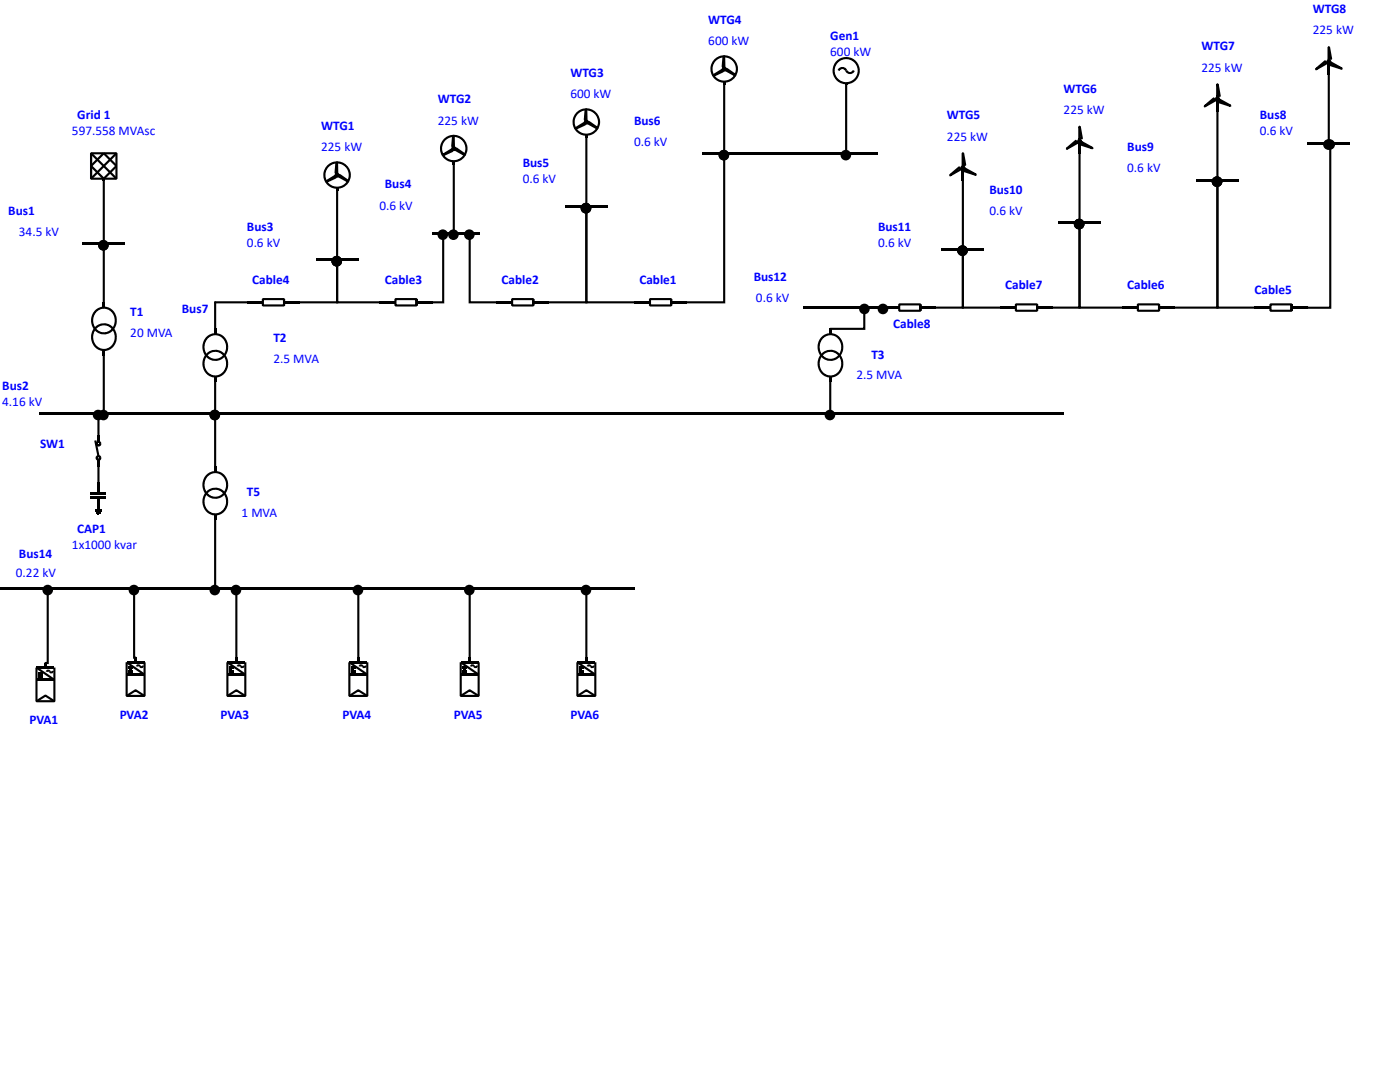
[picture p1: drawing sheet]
<svg xmlns="http://www.w3.org/2000/svg" width="279mm" height="216mm" viewBox="0 0 279 216" stroke-linecap="round" stroke-linejoin="round" font-family="sans-serif">
<g fill="#000">
<path d="M144.3 16.3h.4v.6h-.4zM144.4 11.1l.2-.1 .1 .2 .1 2.3-.3 .2v-.2v.2l-.1-.4h.2v.2h-.2l-.1-2.2h.2l.2 .1-.2 .1-.1-.1h.2l-.2 1.9h-.2l.2-.1 .2 .2-.2 .1-.1-.2 .2 .4-.3-.1-.2-.3 .2-1.9zM142.2 14.8l1.9-1.1 .4 .1-.2 .1 .2-.1-.3 .3-.1-.2h.2l.1 .1-1.9 1.2-.1-.4h.1v.3l-.1-.2 1.7-.8 .1 .2-.2-.1 .2-.3 .2 .1-.2 .1 .3-.2v.2l-.2 .4-1.7 .8-.4-.1zM144.2 13.4l.3 .3-.3-.3 .1-.1 .2 .4-.2-.3 .3-.1v.4l-.1-.2v.2l-.2-.1 .2 .2-.2-.1 .2 .1-.2 .1 .2-.1-.2 .1h.2l-.2 .1 .2-.1-.1 .1 .1-.1v.2v-.2l.1 .2-.1-.2 .1 .2-.1-.2 .2 .1-.1-.2 .2 .1-.2-.1 .2 .1-.2-.1 .2-.1h-.2l.1-.1-.1 .1 .1-.2-.2 .2 .2-.4 .2 .2-.3 .2 .4-.2-.4 .2 .4-.2v.2h-.4l.4-.1-.2 .1 .2-.1-.2 .1h.2h-.2h.2v.2h-.2l.2 .1-.4-.2 .4 .2-.4-.2 .4 .2-.1 .1-.1 .1-.1-.2v.2l-.1-.4 .1 .4-.1 .1v-.5l.1 .5-.1-.5v.5l-.1-.4v.4h-.1l.1-.2-.1 .2 .1-.4-.1 .4-.1-.1 .2-.3-.2 .3 .2-.3-.2 .3-.1-.1 .3-.2-.3 .2-.1-.1 .4-.2-.4 .2v-.5l.2 .1-.2-.1zM144.6 13.8l.4 .1-.1 .2-.1-.1 .1-.2 1.9 1.1-.1 .1-.2 .1-.1-.2h.2l-.1 .1-1.5-1.1 .1-.1v.2h-.3v-.2h.2h-.4l.2-.2h.4l1.5 1.1 .1 .5h-.2l-1.9-1-.1-.3h.2l-.2-.1 .2 .1zM142.5 11.9a2.75 2.75 0 0 1 3-.7 2.75 2.75 0 0 1 1.8 2.6h-.4v-.2h.2h-.2l-.1-.2h.2h-.2v-.1l.2-.1-.2 .1-.1-.2 .2-.1-.2 .1v-.2l.2-.1-.2 .1-.1-.1 .2-.1-.2 .1-.1-.2 .2-.1-.2 .1v-.1l.1-.2-.1 .2-.2-.2 .2-.1-.2 .1-.1-.1 .2-.2-.2 .2-.1-.1 .2-.2-.2 .2-.1-.2 .1-.1-.1 .2-.2-.2 .2-.1-.2 .2-.1-.1 .1-.2-.1 .2-.2-.1 .1-.2-.1 .2-.1-.1 .1-.2-.1 .2-.2-.1 .1-.2-.1 .2h-.2l.1-.2-.1 .2h-.1v-.2v.2h-.2v-.3v.3l-.2-.1v-.2v.2l-.2 .1v-.3l.1 .3h-.2l-.1-.2 .1 .2h-.2v-.2v.2h-.2v-.2v.2l-.1 .1-.1-.2 .1 .2-.2 .1-.1-.2 .1 .2-.1 .1-.1-.2 .1 .2-.2 .1-.1-.2 .1 .1-.1 .1-.2-.1 .2 .1-.2 .2-.1-.2 .1 .2-.1 .1-.1-.2 .1 .2-.1 .1-.2-.1 .2 .1-.1 .2-.2-.2 .2 .2-.1 .1-.2-.1 .2 .1-.1 .2-.2-.1h.2v.2l-.2-.1 .2 .1-.1 .2-.2-.1 .2 .1v.2l-.3-.1 .3 .1-.1 .1h-.2h.2v.2h-.2h.2v.3h-.2h.2v.2h-.2h.2l.1 .2h-.3h.3v.2h-.2l.2-.1 .1 .2-.2 .1 .2-.1v.2l-.2 .1 .2-.1 .1 .1-.2 .1 .2-.1 .1 .2-.2 .1 .2-.1 .1 .1-.2 .1 .2-.1 .1 .2-.1 .1 .1-.2 .1 .2-.1 .1 .1-.1 .2 .1-.2 .1 .2-.1 .1 .1-.1 .2 .1-.2 .2 .1-.1 .2 .1-.2 .1 .1-.1 .1 .1-.1h.2l-.1 .2 .1-.2 .1 .1v.2v-.2h.2v.2v-.2l.2 .1-.1 .2 .1-.2h.2l-.1 .2v-.2h.2v.2v-.2h.2v.2v-.2h.2v.2v-.2l.2-.1v.2l-.1-.2h.2l.1 .2-.1-.2 .2-.1 .1 .2-.1-.2h.2v.1l-.1-.1 .2-.1 .1 .2-.1-.2 .1-.1 .2 .2-.2-.2 .2-.1 .1 .1-.1-.1 .1-.1 .2 .1-.2-.1 .1-.2 .2 .2-.2-.1 .1-.2 .2 .1-.2-.1 .2-.1 .1 .1-.1-.1v-.2l.2 .1-.2-.1 .1-.1 .2 .1-.2-.1 .1-.2 .2 .1-.2-.1v-.2l.2 .1-.2-.1 .1-.1h.2h-.2v-.2h.2h-.2l.1-.2h.2h-.2v-.1h.4a2.75 2.75 0 0 1-3.8 2.5 2.75 2.75 0 0 1-1-4.4zM168.7 16.6h.4v.3h-.4zM168.7 14.2l.4-.2 .1 .1-.2 .2 .1-.2 .2 .2-.2 .1 .1-.2 .2 .1-.1 .2 .1-.2 .2 .1-.1 .2v-.2h.2v.2v-.2l.2-.1v.2l-.1-.2 .2-.1 .1 .2-.1-.1 .1-.2 .2 .2-.2-.2 .1-.1 .4 .2a1.03 1.03 0 0 1-1 .6 1.03 1.03 0 0 1-.9-.6zM167.3 13.8a1.03 1.03 0 0 1 1.8 .2l-.4 .2-.1-.2 .2-.1-.2 .1-.1-.1 .1-.2-.1 .2-.2-.1 .1-.2v.2h-.2v-.2v.2h-.2v-.2l.1 .2h-.2l-.1-.2 .1 .2-.2 .1-.1-.2 .2 .2-.2 .1-.1-.1 .1 .1-.1 .2-.3-.2zM167.1 12a2.73 2.73 0 0 1 2.9-.4 2.73 2.73 0 0 1 1.6 2.5h-.4v-.3l.2-.1-.2 .1-.1-.4h.2l-.2 .1-.1-.4 .2-.1-.2 .2-.2-.4 .2-.1-.2 .2-.2-.3 .2-.2-.2 .2-.2-.2 .1-.2-.1 .2-.3-.3 .1-.1-.1 .2-.3-.2 .1-.2-.1 .2-.3-.1 .1-.2-.1 .2-.3-.1v-.2v.2h-.3v-.2v.2h-.4v-.2l.1 .2-.4 .1v-.2v.2l-.3 .1-.1-.2 .1 .2-.3 .2-.1-.2 .1 .1-.2 .3-.2-.2 .2 .2-.3 .2-.1-.2 .1 .2-.2 .3-.1-.2 .1 .1-.1 .4-.2-.2 .2 .1-.1 .4-.2-.1h.2l-.1 .4-.2-.1 .2 .1v.3h-.2h.2v.3l-.2 .1 .2-.1 .1 .4h-.2l.2-.1 .1 .4h-.2l.2-.1 .1 .4-.1 .1 .1-.2 .2 .3-.1 .1 .1-.1 .3 .2-.2 .2 .2-.2 .2 .2-.1 .2 .1-.2 .3 .2-.1 .2 .1-.2 .3 .1v.2v-.2l.4 .1-.1 .2v-.2h.4v.2v-.2h.3v.2v-.2l.3-.1 .1 .2-.1-.2 .3-.1 .1 .2-.1-.2 .3-.2 .1 .2-.1-.2 .3-.2 .1 .2-.1-.2 .2-.2 .2 .1-.2-.1 .2-.3 .2 .2-.2-.1 .2-.4 .2 .1h-.2l.1-.4 .2 .1h-.2l.1-.4 .2 .1-.2-.1v-.3h.4a2.73 2.73 0 0 1-3.9 2.5 2.73 2.73 0 0 1-.6-4.6zM240.3 21l1.8-1.6 .5 .5-.2 .1-.1-.2 .3-.1 .2 .3-.3 .2-.2-.1-.3-.3 .2-.1 .1 .1-1.7 1.5-.2-.1 .2-.1-.2 .1-.1-.1 2.4-1.4 .2 .4-2.4 1.3-.2-.1zM242.6 19.4l.5-.2-.1 .5-.1-.2 .1 .2-.2-.2 .1 .2-.2-.1 .2 .1-.2-.1 .2 .1-.2 .1h.2l-.2 .1 .3-.1-.2 .2 .2-.2-.1 .2v-.2l.1 .2v-.2l.2 .1-.2-.1 .2-.1h-.2l.1-.4h.1l-.1 .2 .1-.2 .1 .1-.1 .1 .1-.1 .1 .1-.2 .1h.2l-.4 .1 .4-.1-.4 .1 .4-.1-.4 .1 .4-.1-.4 .1h.5l-.1 .2-.2-.1 .2 .1h-.2h.2l-.1 .2-.1 .1-.1-.2 .1 .2h-.3l-.3-.1 .2-.2-.2 .2-.1-.2z"/>
<path d="M242.9 16.6l.3 .2 .4 2.3-.2 .2h-.4v-.2h.2v.3h-.4v-.3l.2-.2h.4v.2l-.2 .1-.4-2.4h.2l-.1 .2v-.2h.2v2.6h-.4v-2.6zM262.5 13.6l1.9-1.6 .4 .5-.1 .1-.1-.2 .2-.2 .2 .4-.2 .2-.3-.1-.2-.3 .1-.2 .2 .2-1.8 1.5-.2-.1 .2-.1-.1 .1-.1-.2 2.3-1.3 .2 .4-2.4 1.3-.2-.1zM264.8 12l.5-.2-.1 .5-.1-.3 .1 .2-.2-.1 .1 .2-.2-.1 .2 .1-.2-.1 .2 .1-.2 .1h.2h-.2h.3l-.1 .2 .1-.2-.1 .2 .1-.2 .1 .2-.1-.2 .2 .1-.2-.1 .3-.1-.3-.1 .1-.4 .1 .1-.1 .2 .1-.2 .1 .1-.1 .1 .1-.1 .1 .1-.2 .1h.3l-.4 .1 .4-.1h-.4h.4l-.4 .1 .4-.1-.4 .1h.4v.2l-.2-.1 .1 .1-.2-.1 .2 .1-.1 .2h-.1l-.1-.1 .1 .1-.3 .1-.3-.1 .2-.2-.2 .2-.1-.2zM265.6 12.2l2.3 1.3v.3l-.2 .1-2.3-.7-.1-.3 .2-.4 .2 .1-.1 .2-.3-.1 .2-.4 .3 .1 .1 .3-.2 .4-.2-.1 .1-.2 2.2 .7v.2l-.2-.1 .2 .1-.1 .2-2.3-1.3zM265.1 9.2l.3 .2 .5 2.3-.2 .2h-.5v-.2h.2v.3h-.4v-.3l.2-.2h.5v.2l-.3 .1-.4-2.4h.2v.2l-.1-.2h.3v2.6h-.5v-2.6zM18 30.6h.4v5.1h-.2v-.3h5v.3h-.2v-5.1h.2v.2h-5v-.2h.2v5.1h-.4v-5.1l.2-.2h5l.3 .2v5.1l-.3 .2h-5l-.2-.2zM18 33l2.6-2.6 .3 .3-2.6 2.6zM20.5 35.7h.4v.3h-.4zM20.6 30.7l.3-.3 2.5 2.6-.3 .3zM18 33.3l.3-.3 2.6 2.5-.3 .3zM23.1 33l.3 .3-2.5 2.5-.3-.3zM23.1 30.4l.3 .3-5.1 5.1-.3-.3z"/>
<path d="M18 30.7l.3-.3 5.1 5.1-.3 .3zM67.1 37.5h.4v.6h-.4zM67.1 32.3l.2-.1 .2 .2v2.3l-.2 .2-.1-.2v.2l-.1-.4 .2-.1v.3h-.2l-.1-2.3h.3l.1 .1-.1 .2-.2-.1h.2l-.1 1.9-.2-.1 .2-.1 .1 .3-.2 .1-.1-.2 .3 .4-.3-.1-.2-.4 .1-1.8zM65 36l1.9-1.2 .3 .2-.2 .1 .2-.1-.3 .3-.1-.2 .2-.1 .1 .2-1.9 1.2-.1-.4h.2l-.1 .2v-.2l1.7-.8 .1 .2-.2-.1 .1-.2 .2 .1-.1 .1 .2-.3 .1 .3-.2 .3-1.8 .8-.4-.1zM66.9 34.6l.3 .3-.2-.3v-.1l.2 .4-.2-.4h.4l-.1 .4-.1-.2v.2l-.1-.2 .1 .2h-.2h.2l-.2 .1h.2l-.2 .1 .2-.1-.1 .1 .2-.1-.2 .2 .2-.2v.2l-.1-.2 .2 .2-.1-.2 .1 .2-.1-.2 .1 .2v-.2l.1 .1-.1-.2 .2 .1h-.3l.3-.1h-.3l.2-.2-.2 .2 .1-.2-.1 .2 .1-.4 .2 .1-.3 .3 .4-.2-.4 .2 .4-.2 .1 .1-.5 .1 .5-.1-.2 .1 .2-.1-.2 .1 .2-.1-.2 .1 .2-.1v.3l-.2-.1 .1 .1-.4-.1 .4 .1-.3-.1 .3 .2-.1 .1-.1 .1-.1-.2 .1 .2-.2-.4 .2 .4h-.1l-.1-.4 .1 .4-.1-.4 .1 .4-.1-.4v.4h-.1v-.2l-.1 .2 .2-.4-.2 .4h-.1l.3-.4-.3 .4 .3-.4-.3 .4-.1-.1 .3-.3-.3 .3-.1-.1 .4-.2-.4 .2v-.5l.2 .1-.2-.1zM67.4 34.9l.4 .2-.1 .2-.2-.2 .1-.1 1.9 1-.1 .2-.2 .1v-.2l.2-.1-.2 .2-1.5-1.1 .1-.2v.2l-.2 .1v-.2h.2h-.4l.2-.3 .3 .1 1.6 1 .1 .6h-.3l-1.9-1.1-.1-.3 .2 .1-.1-.2 .2 .2zM65.3 33a2.75 2.75 0 0 1 3-.6 2.75 2.75 0 0 1 1.7 2.5h-.4v-.2h.2l-.2 .1v-.2h.2h-.2l-.1-.2h.2h-.2v-.2h.2h-.2l-.1-.1 .2-.1-.2 .1v-.2l.2-.1-.2 .1-.1-.1 .2-.1-.2 .1-.1-.2 .2-.1-.2 .1-.1-.1 .2-.2-.2 .2-.1-.2 .1-.1-.1 .2-.2-.2 .2-.1-.1 .1-.2-.1 .1-.2-.1 .2-.1-.1 .1-.2-.1 .2-.2-.1 .1-.2v.2l-.2-.1 .1-.2-.1 .3-.2-.1 .1-.2-.1 .2-.2-.1 .1-.2v.2h-.2v-.2v.2l-.2-.1v-.2v.2h-.2l.1-.2-.1 .2h-.1v-.2v.2h-.2v-.2v.2h-.2v-.2v.2l-.2 .1v-.2l.1 .2h-.2l-.1-.2 .1 .2-.2 .1-.1-.2 .1 .2-.1 .1-.1-.3 .1 .2-.2 .1-.1-.2 .1 .2-.2 .1-.1-.2 .2 .2-.2 .1-.1-.2 .1 .2-.1 .1-.2-.1 .2 .1-.1 .2-.2-.2 .2 .1-.2 .2-.1-.2 .2 .2-.2 .1-.1-.1 .2 .1-.2 .2-.1-.1 .2 .1-.1 .1-.2-.1 .2 .1-.1 .2-.2-.1 .2 .1-.1 .2-.2-.1h.2v.2h-.2h.2v.2h-.3h.3l-.1 .2-.2-.1h.2v.4h-.2h.2l.1 .2h-.3h.3v.1l-.2 .1 .2-.1v.2l-.2 .1 .2-.1 .1 .2-.2 .1 .2-.1 .1 .2h-.2l.2-.1 .1 .2-.2 .1 .1-.1 .2 .1-.2 .2 .1-.2 .2 .2-.2 .1 .1-.1 .2 .1-.2 .2 .2-.2 .1 .1-.2 .2 .2-.2 .1 .1-.1 .2 .1-.2 .2 .2-.2 .1 .2-.1h.1l-.1 .2 .1-.2 .2 .1-.1 .2 .1-.2 .1 .1-.1 .2 .1-.2h.2l-.1 .2 .1-.2 .2 .1-.1 .2v-.2h.2v.2v-.2h.2v.3v-.3l.2 .1v.2v-.2l.1-.1 .1 .3-.1-.3h.2v.2v-.2h.2v.2v-.2l.2-.1v.2l-.1-.2h.2l.1 .2-.1-.2 .2-.1 .1 .2-.1-.2 .2-.1v.2l-.1-.1 .2-.1 .1 .1-.1-.1 .1-.2 .1 .2-.1-.2 .2-.1 .1 .2-.1-.2 .1-.1 .1 .2-.1-.2 .1-.1 .2 .1-.2-.1 .1-.2 .2 .2-.2-.2 .1-.1 .2 .1-.2-.1 .1-.2 .2 .1-.2-.1v-.1l.2 .1-.2-.1 .1-.2 .2 .1-.2-.1v-.2l.2 .1h-.2l.1-.2h.2h-.2v-.2h.2h-.2v-.2h.4a2.75 2.75 0 0 1-3.8 2.6 2.75 2.75 0 0 1-.9-4.5zM90.3 32.2h.5v.6h-.5zM90.4 27l.2-.1 .2 .2v2.3l-.2 .2-.1-.2v.2l-.1-.4h.2v.2h-.2l-.1-2.3h.2l.2 .2-.1 .1-.2-.1h.2l-.1 1.9-.2-.1 .1-.1 .2 .3-.2 .1-.1-.2 .3 .4-.4-.1-.2-.4 .2-1.8zM88.3 30.7l1.9-1.2 .3 .2-.2 .1 .2-.1-.3 .3-.1-.2 .2-.1 .1 .2-1.9 1.2-.1-.4h.2l-.1 .2-.1-.2 1.8-.7 .1 .1-.2-.1 .1-.2 .2 .1-.2 .1 .3-.3 .1 .3-.3 .3-1.7 .8-.4-.1zM90.2 29.3l.3 .3-.3-.3 .1-.1 .2 .4-.2-.4h.4l-.1 .4-.1-.2v.2l-.1-.1 .1 .2-.2-.1h.2l-.2 .1h.2l-.2 .1 .2-.1-.1 .2 .2-.2-.2 .2 .2-.2v.2l-.1-.2 .1 .2v-.2v.2v-.2l.1 .2-.1-.2 .2 .1-.2-.1h.2h-.2l.2-.1h-.2l.2-.1-.2 .1 .1-.2-.1 .2 .1-.4 .2 .1-.3 .3 .4-.2-.4 .2 .4-.2v.1l-.4 .1 .4-.1-.2 .1 .2-.1-.2 .1 .2-.1-.2 .1 .2-.1v.3l-.2-.1 .2 .1-.4-.1 .4 .1-.4-.1 .4 .2-.1 .1-.1 .1-.1-.2 .1 .2-.2-.4 .2 .4h-.1l-.1-.4 .1 .4-.1-.4 .1 .4-.1-.4v.5l-.2-.1 .1-.2-.1 .2 .2-.4-.2 .4h-.1l.2-.4-.2 .4 .3-.4-.3 .4-.1-.1 .3-.3-.3 .3-.1-.1 .4-.2-.4 .2v-.5l.2 .1-.2-.1zM90.6 29.6l.4 .2v.2l-.2-.2 .1-.1 1.9 1-.1 .2-.2 .1-.1-.2 .2-.1-.1 .2-1.5-1.1 .1-.2v.3h-.2v-.2h.2h-.5l.2-.2h.4l1.6 1.1 .1 .5h-.3l-1.9-1.1-.1-.3 .2 .1-.2-.1 .2 .1z"/>
<path d="M88.6 27.7a2.75 2.75 0 0 1 3-.6 2.75 2.75 0 0 1 1.7 2.5h-.4v-.1h.2h-.2v-.2h.2h-.2l-.1-.2h.2h-.2v-.2h.2l-.2 .1-.1-.2 .2-.1-.2 .1-.1-.2 .2-.1-.1 .1-.1-.1 .2-.1-.2 .1-.1-.2 .1-.1-.1 .1-.1-.1 .1-.1-.1 .1-.1-.1 .1-.2-.1 .2-.2-.2 .2-.1-.2 .2-.1-.2 .1-.1-.1 .1-.1-.1 .1-.2-.1 .2-.2-.1 .1-.1-.1 .1-.1-.1 .1-.1-.1 .2-.2-.1 .1-.2-.1 .2-.2-.1 .1-.2-.1 .2h-.1v-.2v.2l-.2-.1v-.2v.2h-.2v-.2v.2h-.1v-.2v.2h-.2v-.2v.2h-.2v-.2v.2l-.2 .1v-.2v.2h-.1l-.1-.2 .1 .2-.2 .1-.1-.2 .1 .2-.2 .1v-.2v.1l-.1 .1-.1-.1 .1 .1-.2 .1-.1-.2 .1 .2-.1 .1-.1-.1 .1 .1-.1 .2-.2-.2 .2 .1-.2 .2-.1-.2 .1 .2-.1 .1-.1-.1 .1 .1-.1 .1-.1-.1 .1 .1-.1 .2-.2-.1 .2 .1-.1 .1-.1-.1 .2 .1-.1 .2-.2-.1 .2 .1-.1 .2-.2-.1h.2v.2h-.2h.2l-.1 .2h-.2h.2v.2h-.2h.2v.3h-.2h.2v.2h-.2h.2l.1 .2h-.2h.2v.1l-.2 .1 .2-.1 .1 .2-.2 .1 .2-.1 .1 .2h-.2l.1-.1 .1 .2-.2 .1 .2-.1 .1 .1-.1 .2 .1-.2 .1 .2-.1 .1 .1-.1 .1 .1-.1 .2 .1-.2 .2 .1-.2 .2 .2-.2 .1 .2-.1 .1 .1-.1 .1 .1-.1 .1 .1-.1 .2 .1-.1 .1 .1-.2 .1 .1v.2v-.2l.2 .1-.1 .2 .1-.2 .2 .1-.1 .2 .1-.2h.1v.2v-.2h.2v.2v-.2l.2 .1v.2v-.2h.2v.2v-.2h.1v.2v-.2l.2-.1v.2v-.2h.2v.2v-.2h.1l.1 .2-.1-.2 .2-.1 .1 .2-.1-.2 .2-.1 .1 .2-.1-.2 .1-.1 .1 .2-.1-.1 .2-.1 .1 .1-.1-.1 .1-.1 .1 .1-.1-.1 .1-.2 .2 .2-.2-.2 .2-.1 .1 .2-.1-.2 .1-.1 .1 .1-.1-.1 .1-.2 .1 .2-.1-.2 .1-.1 .2 .1-.2-.1 .1-.2 .1 .1-.2-.1 .1-.1 .2 .1-.2-.1 .1-.2 .2 .1-.2-.1v-.1h.2h-.2l.1-.2h.2h-.2v-.2h.2h-.2v-.2h.4a2.75 2.75 0 0 1-3.8 2.6 2.75 2.75 0 0 1-.9-4.5zM116.8 26.9h.4v.6h-.4zM116.8 21.7l.3-.1 .1 .2 .1 2.3-.3 .2v-.2v.2l-.2-.4h.3v.2h-.3v-2.3h.2l.2 .2-.2 .1-.1-.1h.2l-.2 1.9h-.2l.2-.2 .2 .3-.2 .1-.1-.2 .2 .4-.3-.1-.2-.4 .2-1.8zM114.7 25.4l1.9-1.1 .3 .1-.1 .1 .2-.1-.3 .3-.2-.2 .2-.1 .2 .2-2 1.2v-.4h.1v.2l-.1-.1 1.7-.8 .1 .1h-.2l.1-.3 .2 .1-.1 .1 .3-.3v.3l-.2 .3-1.7 .8h-.4zM116.7 24l.2 .3-.2-.3 .1-.1 .2 .4-.2-.4h.3v.4l-.1-.2-.1 .2-.1-.1 .1 .2-.2-.1h.2l-.2 .1h.3l-.2 .1 .2-.1-.2 .2 .2-.2-.1 .2 .1-.2v.2v-.2l.1 .2-.1-.2 .1 .2-.1-.2 .2 .2-.1-.2 .2 .1-.2-.1 .2 .1-.2-.1 .2-.1h-.2l.1-.1-.2 .1 .2-.2-.2 .2 .2-.4 .2 .1-.3 .3 .3-.2-.3 .2 .4-.2v.1l-.4 .1 .4-.1-.2 .1 .2-.1-.2 .1 .2-.1-.2 .1 .2-.1v.3h-.2l.2 .1-.4-.2 .4 .2-.4-.2 .4 .2-.1 .1-.2 .1v-.2v.2l-.1-.4 .1 .4h-.1v-.4l.1 .4-.1-.4v.4l-.1-.4v.5l-.1-.1 .1-.2-.1 .2 .1-.4-.1 .4h-.1l.2-.4-.2 .4 .2-.4-.2 .4-.1-.1 .3-.3-.3 .3-.1-.1 .3-.2-.3 .2v-.5l.2 .1-.2-.1zM117.1 24.4l.4 .1-.1 .2-.2-.1 .1-.2 2 1.1-.1 .1-.2 .1-.1-.2 .2-.1-.1 .2-1.6-1.1 .2-.1v.2h-.3v-.2h.2h-.4l.2-.2h.4l1.5 1.1 .1 .5h-.2l-2-1.1v-.3l.2 .1-.2-.1 .2 .1zM115 22.4a2.75 2.75 0 0 1 3-.6 2.75 2.75 0 0 1 1.8 2.5l-.5 .1v-.2h.2h-.2v-.2h.2h-.2v-.2h.2h-.2l-.1-.1 .2-.1-.2 .1v-.2l.2-.1-.2 .1-.1-.2h.2h-.2l-.1-.1 .2-.1-.2 .1-.1-.2 .2-.1-.2 .2-.1-.2 .2-.1-.2 .1-.1-.1 .2-.2-.2 .2-.1-.2 .1-.1-.1 .2-.1-.2 .1-.1-.1 .1-.2-.1 .1-.1-.1 .1-.1-.1 .1-.1-.1 .1h-.2l.1-.2-.1 .2-.1-.1v-.2v.2l-.2-.1 .1-.2-.1 .2h-.2l.1-.2-.1 .2h-.2l.1-.3v.3l-.2-.1v-.2v.2h-.2v-.2v.2h-.2v-.2l.1 .2-.3 .1v-.3l.1 .3h-.2l-.1-.2 .1 .2h-.2v-.2v.2l-.1 .1-.1-.2 .1 .2-.2 .1-.1-.2 .1 .2h-.2l-.1-.1 .2 .1-.2 .1-.1-.1 .1 .1-.1 .1-.2-.1 .2 .1-.2 .2-.1-.2 .1 .1-.1 .2-.2-.2 .2 .2-.1 .1-.2-.1 .2 .1-.1 .2-.2-.2 .2 .1-.1 .2-.2-.1 .2 .1-.1 .2-.2-.1h.2l-.1 .2-.2-.1 .3 .1-.1 .2-.2-.1 .2 .1-.1 .1h-.2h.2v.2h-.2h.2v.2h-.2h.2v.3h-.2h.2v.2h-.2h.2v.2h-.2h.2l.1 .1-.2 .1 .2-.1 .1 .2-.3 .1 .2-.1 .1 .2h-.2l.2-.1 .1 .2-.2 .1 .2-.1 .1 .2-.2 .1 .2-.1 .1 .1-.2 .1 .2-.1 .1 .1-.2 .2 .2-.2 .1 .2-.1 .1 .1-.2 .2 .2-.2 .1 .2-.1 .1 .1-.1 .1 .1-.1 .2 .1-.2 .1 .1-.1h.2l-.1 .2 .1-.2 .2 .1-.1 .2 .1-.2 .1 .1v.2v-.2h.2l-.1 .2 .1-.2h.2l-.1 .2v-.2l.3 .1-.1 .2v-.2h.2v.2v-.2h.2v.2v-.2l.2-.1v.2l-.1-.2h.2l.1 .2-.1-.2h.2l.1 .2-.1-.2 .2-.1v.2v-.2l.1-.1 .1 .2-.1-.2h.2l.1 .1-.1-.1 .1-.1 .1 .1-.1-.1 .2-.1 .1 .1-.1-.1 .1-.2 .1 .2-.1-.1 .1-.2 .2 .2-.2-.2 .1-.1 .2 .1-.2-.1 .1-.2 .2 .2-.2-.1 .1-.2 .2 .1-.2-.1 .1-.2 .2 .1h-.2l.1-.2 .2 .1-.2-.1v-.2l.2 .1-.2-.1 .1-.1h.2h-.2v-.2h.2h-.2v-.2h.2h-.2v-.2l.5 .1a2.75 2.75 0 0 1-3.8 2.5 2.75 2.75 0 0 1-1-4.5zM189.5 34.8l1.8-1.6 .5 .4-.2 .2-.1-.2 .3-.2 .2 .4-.3 .1h-.2l-.3-.4 .2-.1 .1 .2-1.7 1.5-.2-.2 .2-.1-.2 .2-.1-.2 2.4-1.3 .2 .4-2.4 1.3-.2-.1zM191.8 33.1l.5-.1-.1 .4-.1-.2 .1 .2-.2-.1 .1 .2-.2-.2 .2 .2-.2-.1 .2 .1-.2 .1 .2-.1-.2 .1 .3-.1-.2 .2 .2-.2-.1 .3v-.3l.1 .3v-.3l.2 .2-.2-.2h.2l-.2-.1 .1-.4 .1 .1-.1 .1 .1-.1h.1l-.1 .2 .1-.2 .1 .2h-.2h.2l-.4 .2 .4-.2-.4 .1 .4-.1-.4 .1h.4l-.4 .1h.5l-.1 .2-.2-.1 .2 .1-.2-.1 .2 .1-.1 .1-.1 .1-.1-.2 .1 .2-.3 .1-.3-.2 .2-.1-.2 .1-.1-.2zM192.5 33.4l2.4 1.2v.4l-.2 .1-2.3-.8-.1-.2 .2-.4 .2 .1-.1 .2-.3-.2 .2-.3 .3 .1 .1 .3-.2 .3h-.2l.1-.2 2.2 .7-.1 .2-.1-.1h.2l-.1 .2-2.4-1.2zM192.1 30.4l.3 .1 .4 2.4-.2 .2h-.4v-.2h.2v.3h-.4v-.3l.2-.2h.4v.2h-.2l-.4-2.3h.2l-.1 .2v-.2h.2v2.6h-.4v-2.6zM212.8 29.5l1.8-1.6 .5 .4-.2 .2-.1-.2 .3-.2 .2 .4-.3 .1h-.2l-.3-.4 .2-.1 .1 .2-1.8 1.5-.1-.2 .2-.1-.2 .2-.1-.2 2.3-1.3 .2 .4-2.3 1.3-.3-.1z"/>
<path d="M215.1 27.8l.5-.1-.1 .4-.1-.2v.2l-.2-.1 .2 .2-.2-.1 .2 .1-.2-.1 .2 .1-.2 .1 .2-.1-.2 .1h.2l-.1 .1 .1-.1v.2v-.2l.1 .2v-.2l.1 .1-.1-.2h.2l-.2-.1 .1-.4 .1 .1-.1 .1 .1-.1h.1l-.2 .2 .2-.2 .1 .2-.2 .1h.2l-.4 .1 .4-.2-.4 .1h.4l-.4 .1 .4-.1-.4 .1h.4v.2l-.2-.1 .2 .1-.2-.1 .2 .1-.1 .1-.1 .1-.1-.2 .1 .2-.3 .1-.3-.2 .2-.1-.2 .1-.1-.2zM215.8 28.1l2.4 1.3v.3l-.2 .1-2.4-.8v-.2l.2-.4 .1 .1-.1 .2-.2-.2 .2-.3 .2 .1 .1 .3-.1 .4-.2-.1v-.2l2.3 .7-.1 .2-.2-.1h.2l-.1 .2-2.3-1.2zM215.4 25.1l.3 .1 .4 2.4-.2 .2h-.4v-.2h.2v.3h-.4v-.3l.2-.2h.4v.2h-.2l-.4-2.3h.2l-.1 .2v-.2h.2v2.6h-.4v-2.6zM243.3 19.6l2.4 1.3v.3l-.2 .1-2.3-.7-.1-.3 .2-.4 .2 .1-.1 .2-.3-.1 .2-.4 .3 .1 .1 .3-.2 .4-.2-.1 .1-.2 2.2 .7-.1 .2-.1-.1 .2 .1-.1 .2-2.4-1.3zM52.2 59.7l.3-.2h4.2l.2 .2v1.2h-.4v-1.2h.2v.2h-4.2v-.2h.2v1.2h-.2v-.2h4.2v.2h-.2v-1.2h.4v1.2l-.2 .3h-4.2l-.3-.3zM78.7 59.7l.2-.2h4.2l.3 .2v1.2h-.5v-1.2h.2v.2h-4.2v-.2h.2v1.2h-.2v-.2h4.2v.2h-.2v-1.2h.5v1.2l-.3 .3h-4.2l-.2-.3zM102 59.7l.2-.2h4.2l.2 .2v1.2h-.4v-1.2h.2v.2h-4.2v-.2h.2v1.2h-.2v-.2h4.2v.2h-.2v-1.2h.4v1.2l-.2 .3h-4.2l-.2-.3zM129.5 59.7l.2-.2h4.2l.3 .2v1.2h-.5v-1.2h.2v.2h-4.2v-.2h.2v1.2h-.2v-.2h4.2v.2h-.2v-1.2h.5v1.2l-.3 .3h-4.2l-.2-.3zM20.5 69.8h.4v1.1h-.4zM20.5 60.3h.4v1.1h-.4zM18.8 65.5a2.57 2.57 0 0 1 2.9-.8 2.57 2.57 0 0 1 1.6 2.5l-.4 .1v-.5l.2-.1-.2 .1-.2-.5h.2h-.2l-.2-.4 .2-.1-.2 .1-.3-.4 .2-.1-.2 .2-.3-.4 .1-.1-.1 .2-.4-.3 .1-.1-.1 .2-.4-.2v-.2v.2h-.5v-.2l.1 .2-.5 .1v-.2v.2l-.4 .2-.1-.2 .1 .1-.4 .3-.1-.2 .1 .2-.3 .3-.2-.1 .2 .1-.3 .4-.1-.1 .2 .1-.2 .5-.2-.1h.2l-.1 .5h-.2h.2v.5h-.2h.2l.1 .5h-.2h.2l.2 .4-.2 .1 .1-.1 .3 .4-.2 .2 .2-.2 .3 .4-.1 .1 .1-.2 .4 .3-.1 .2 .1-.2 .4 .2v.2v-.2h.5l-.1 .2v-.2h.5v.2v-.2l.4-.1 .1 .2-.1-.2 .4-.2 .1 .2-.1-.2 .3-.3 .2 .1-.2-.1 .3-.4 .2 .1-.2-.1 .2-.4 .2 .1-.2-.1 .2-.5 .2 .1h-.2v-.6l.4 .1a2.6 2.6 0 0 1-2.7 2.7 2.6 2.6 0 0 1-2.4-3l.2-.8zM18.8 62.2a2.57 2.57 0 0 1 2.9-.8 2.57 2.57 0 0 1 1.6 2.5l-.4 .1v-.5l.2-.1-.2 .1-.2-.5 .2-.1-.2 .1-.2-.4 .2-.1-.2 .1-.3-.4 .2-.1-.2 .2-.3-.4 .1-.1-.1 .2-.4-.3 .1-.2-.1 .2-.4-.1v-.2v.2h-.5v-.2l.1 .2-.5 .1v-.2v.2l-.4 .1-.1-.2 .1 .2-.4 .3-.1-.2 .1 .2-.3 .3-.2-.1 .2 .1-.3 .4-.1-.1 .2 .1-.2 .5-.2-.1h.2l-.1 .5h-.2h.2v.5h-.2h.2l.1 .5h-.2l.2-.1 .2 .5-.2 .1 .1-.1 .3 .4-.2 .1 .2-.1 .3 .3-.1 .2 .1-.2 .4 .3-.1 .2 .1-.2 .4 .2v.1v-.2l.5 .1-.1 .2v-.2h.5v.2v-.2l.4-.1 .1 .2-.1-.2 .4-.2 .1 .1-.1-.1 .3-.3 .2 .1-.2-.1 .3-.4 .2 .1-.2-.1 .2-.4 .2 .1-.2-.1 .2-.5 .2 .1h-.2v-.6l.4 .1a2.6 2.6 0 0 1-2.7 2.7 2.6 2.6 0 0 1-2.4-3l.2-.9z"/>
<path d="M42.7 75.1h.4v1.1h-.4zM42.7 65.6h.4v1.1h-.4zM41 70.8a2.57 2.57 0 0 1 2.9-.8 2.57 2.57 0 0 1 1.7 2.5l-.5 .1v-.5l.2-.1-.2 .1-.2-.5 .2-.1-.1 .1-.3-.4 .2-.1-.2 .1-.3-.4 .2-.1-.1 .2-.4-.4 .1-.1-.1 .2-.4-.3 .1-.2-.1 .2-.4-.1v-.2v.2h-.5l.1-.2v.2l-.5 .1v-.2v.2l-.4 .1-.1-.1 .1 .1-.4 .3-.1-.2 .2 .2-.4 .3-.1-.1 .1 .1-.2 .4-.2-.1 .2 .1-.2 .5-.2-.1h.2l-.1 .5h-.2h.2v.5h-.2h.2l.1 .5h-.2h.2l.2 .4-.2 .1 .2-.1 .2 .4-.1 .1 .1-.1 .4 .4-.2 .1 .1-.2 .4 .3-.1 .2 .1-.2 .4 .2v.2v-.3l.5 .1v.2l-.1-.2h.5v.2v-.2l.4-.1 .1 .2-.1-.2 .4-.2 .1 .2-.1-.2 .4-.3 .1 .1-.2-.1 .3-.4 .2 .1-.2-.1 .3-.4 .1 .1-.2-.1 .2-.5 .2 .1h-.2v-.6l.5 .1a2.6 2.6 0 0 1-2.8 2.7 2.6 2.6 0 0 1-2.4-3l.2-.9zM41 67.4a2.57 2.57 0 0 1 2.9-.7 2.57 2.57 0 0 1 1.7 2.5l-.5 .1v-.6h.2l-.2 .1-.2-.5 .2-.1-.1 .1-.3-.4 .2-.1-.2 .1-.3-.4 .2-.1-.1 .1-.4-.3 .1-.1-.1 .1-.4-.2 .1-.2-.1 .2-.4-.1v-.2v.2h-.5l.1-.2v.2l-.5 .1v-.3v.3l-.4 .1-.1-.2 .1 .2-.4 .3-.1-.2 .2 .2-.4 .3-.1-.1 .1 .1-.2 .4-.2-.1 .2 .1-.2 .4h-.2h.2l-.1 .5h-.2h.2v.5h-.2h.2l.1 .5h-.2l.2-.1 .2 .5-.2 .1 .2-.1 .2 .4-.1 .1 .1-.1 .4 .3-.2 .2 .1-.2 .4 .3-.1 .2 .1-.2 .4 .1v.2v-.2l.5 .1v.2l-.1-.2h.5v.2v-.2l.4-.1 .1 .2-.1-.2 .4-.3 .1 .2-.1-.1 .4-.3 .1 .1-.2-.1 .3-.4 .2 .1-.2-.1 .3-.4 .1 .1-.2-.1 .2-.5 .2 .1-.2-.1v-.5l.5 .1a2.6 2.6 0 0 1-2.8 2.7 2.6 2.6 0 0 1-2.4-3l.2-.9zM165.5 75.1h.4v1.1h-.4zM165.5 65.6h.4v1.1h-.4zM163.8 70.8a2.57 2.57 0 0 1 2.9-.8 2.57 2.57 0 0 1 1.6 2.5l-.4 .1v-.5l.2-.1-.2 .1-.2-.5 .2-.1-.2 .1-.2-.4 .2-.1-.2 .1-.3-.4 .2-.1-.2 .2-.3-.4 .1-.1-.1 .2-.4-.3 .1-.2-.1 .2-.5-.1 .1-.2v.2h-.5v-.2l.1 .2-.5 .1-.1-.2 .1 .2-.4 .1-.1-.1 .1 .1-.4 .3-.1-.2 .1 .2-.3 .3-.2-.1 .2 .1-.3 .4-.1-.1 .2 .1-.2 .5-.2-.1h.2l-.1 .5h-.2h.2v.5h-.2h.2l.1 .5h-.2h.2l.2 .4-.2 .1 .1-.1 .3 .4-.2 .1 .2-.1 .3 .4-.1 .1 .1-.2 .4 .3-.1 .2 .1-.2 .4 .2-.1 .2 .1-.3 .5 .1-.1 .2v-.2h.5v.2l-.1-.2 .5-.1 .1 .2-.1-.2 .4-.2 .1 .2-.1-.2 .3-.3 .2 .1-.2-.1 .3-.4 .2 .1-.2-.1 .2-.4 .2 .1-.2-.1 .2-.5 .2 .1h-.2v-.6l.4 .1a2.6 2.6 0 0 1-2.7 2.7 2.6 2.6 0 0 1-2.4-3l.2-.9zM163.8 67.4a2.57 2.57 0 0 1 2.9-.7 2.57 2.57 0 0 1 1.6 2.5l-.4 .1v-.6h.2l-.2 .1-.2-.5 .2-.1-.2 .1-.2-.4 .2-.1-.2 .1-.3-.4 .2-.1-.2 .1-.3-.3 .1-.1-.1 .1-.4-.2 .1-.2-.1 .2-.5-.1 .1-.2v.2h-.5v-.2l.1 .2-.5 .1-.1-.3 .1 .3-.4 .1-.1-.2 .1 .2-.4 .3-.1-.2 .1 .2-.3 .3-.2-.1 .2 .1-.3 .4-.1-.1 .2 .1-.2 .4h-.2h.2l-.1 .5h-.2h.2v.5h-.2h.2l.1 .5h-.2l.2-.1 .2 .5-.2 .1 .1-.1 .3 .4-.2 .1 .2-.1 .3 .3-.1 .2 .1-.2 .4 .3-.1 .2 .1-.2 .4 .1-.1 .2 .1-.2 .5 .1-.1 .2v-.2h.5v.2l-.1-.2 .5-.1 .1 .2-.1-.2 .4-.3 .1 .2-.1-.1 .3-.3 .2 .1-.2-.1 .3-.4 .2 .1-.2-.1 .2-.4 .2 .1-.2-.1 .2-.5 .2 .1-.2-.1v-.5l.4 .1a2.6 2.6 0 0 1-2.7 2.7 2.6 2.6 0 0 1-2.4-3l.2-.9zM179.2 60.7l.3-.2h4.2l.2 .2v1.3h-.4v-1.3h.2v.2h-4.2v-.2h.2v1.3h-.2v-.2h4.2v.2h-.2v-1.3h.4v1.3l-.2 .2h-4.2l-.3-.2zM202.5 60.7l.2-.2h4.3l.2 .2v1.3h-.4v-1.3h.2v.2h-4.3v-.2h.2v1.3h-.2v-.2h4.3v.2h-.2v-1.3h.4v1.3l-.2 .2h-4.3l-.2-.2zM226.9 60.7l.2-.2h4.2l.2 .2v1.3h-.4v-1.3h.2v.2h-4.2v-.2h.2v1.3h-.2v-.2h4.2v.2h-.2v-1.3h.4v1.3l-.2 .2h-4.2l-.2-.2zM253.3 60.7l.2-.2h4.3l.2 .2v1.3h-.4v-1.3h.2v.2h-4.3v-.2h.3v1.3h-.3v-.2h4.3v.2h-.2v-1.3h.4v1.3l-.2 .2h-4.3l-.2-.2z"/>
<path d="M19.4 86.8h.5v1.4h-.5zM19.4 91.7h.5v1.4h-.5zM18.8 87.9h.4l.7 3.1h-.5zM19.2 91a.58 .58 0 0 1 .6-.2 .58 .58 0 0 1 .4 .5l-.4 .1v-.1l.2-.1-.2 .1-.1-.1 .2-.1-.1 .2-.1-.1 .1-.2v.2h-.2l.1-.2v.2h-.2v-.2l.1 .2-.1 .1-.1-.2 .2 .1-.1 .1-.2-.1 .2 .1v.1h-.2l.2-.1v.2h-.2l.2-.1 .1 .1-.2 .1 .1-.1h.1l-.1 .2v-.2h.2v.2l-.1-.2h.2v.2l-.1-.2h.1l.1 .1-.2-.1 .1-.1 .2 .1h-.2v-.2l.4 .1a.59 .59 0 0 1-.9 .4l-.2-.4zM19.2 88.2a.58 .58 0 0 1 .6-.2 .58 .58 0 0 1 .4 .5l-.4 .1v-.2h.2l-.2 .1-.1-.1 .2-.1-.1 .2-.1-.1 .1-.2v.2h-.2l.1-.2v.2h-.2v-.2l.1 .2-.1 .1-.1-.2 .2 .1-.1 .1-.2-.1h.2v.2l-.2-.1h.2v.1l-.2 .1 .2-.1 .1 .1-.2 .1 .1-.2 .1 .1-.1 .2v-.2h.2v.2l-.1-.2h.2v.2l-.1-.2 .1-.1 .1 .2-.2-.1 .1-.1 .2 .1-.2-.1v-.1l.4 .1-.3 .5h-.3a.58 .58 0 0 1-.4-.9zM42.7 93.1h.4v1.1h-.4zM41 95a2.57 2.57 0 0 1 2.9-.8 2.57 2.57 0 0 1 1.7 2.5l-.5 .1v-.5l.2-.1-.2 .1-.2-.5 .2-.1-.1 .1-.3-.4 .2-.1-.2 .1-.3-.4 .2-.1-.1 .2-.4-.4 .1-.1-.1 .2-.4-.3 .1-.1-.1 .2-.4-.2v-.2v.2h-.5l.1-.2v.2l-.5 .1v-.2v.2l-.4 .1-.1-.2 .1 .2-.4 .3-.1-.2 .2 .2-.4 .3-.1-.1 .1 .1-.2 .4-.2-.1 .2 .1-.2 .5-.2-.1h.2l-.1 .5h-.2h.2v.5h-.2h.2l.1 .5h-.2h.2l.2 .4-.2 .1 .2-.1 .2 .4-.1 .1 .1-.1 .4 .3-.2 .2 .1-.2 .4 .3-.1 .2 .1-.2 .4 .2v.2v-.3l.5 .1v.2l-.1-.2h.5v.2v-.2l.4-.1 .1 .2-.1-.2 .4-.2 .1 .1-.1-.1 .4-.3 .1 .1-.2-.1 .3-.4 .2 .1-.2-.1 .3-.4 .1 .1-.2-.1 .2-.5 .2 .1h-.2v-.6l.5 .1a2.6 2.6 0 0 1-2.8 2.7 2.6 2.6 0 0 1-2.4-3l.2-.9zM19 101.7h1.3v.4h-1.3zM19.2 102h.9v.4h-.9zM19.5 102.3h.3v.4h-.3zM42.7 102.7h.4v1h-.4zM41 98.3a2.57 2.57 0 0 1 2.9-.8 2.57 2.57 0 0 1 1.7 2.6h-.5v-.5h.2h-.2l-.2-.5h.2l-.1 .1-.3-.5 .2-.1-.2 .1-.3-.4 .2-.1-.1 .2-.4-.3 .1-.2-.1 .2-.4-.2 .1-.2-.1 .2-.4-.2v-.2v.2h-.5l.1-.2v.2l-.5 .1v-.2v.2l-.4 .2-.1-.2 .1 .1-.4 .3-.1-.2 .2 .2-.4 .4-.1-.2 .1 .1-.2 .4-.2-.1 .2 .1-.2 .5-.2-.1h.2l-.1 .6-.2-.1h.2v.5h-.2h.2l.1 .5h-.2h.2l.2 .5h-.2l.2-.1 .2 .4-.1 .2 .1-.2 .4 .4-.2 .1 .1-.2 .4 .3-.1 .2 .1-.2 .4 .2v.2v-.2h.5v.2l-.1-.2h.5v.2v-.2l.4-.1 .1 .2-.1-.2 .4-.2 .1 .2-.1-.2 .4-.3 .1 .1-.2-.1 .3-.4 .2 .1h-.2l.3-.5 .1 .1-.2-.1 .2-.5 .2 .1h-.2v-.5h.5a2.6 2.6 0 0 1-2.8 2.8 2.6 2.6 0 0 1-2.4-3.1l.2-.8z"/>
<path d="M7.4 133l3.6 2.5-.3 .3-3.5-2.4zM7.6 134.1h.9v.4h-.9zM7.6 134.8h.9v.4h-.9zM7.8 134.6h.4v.9h-.4zM8.9 132.3h.4v.9h-.4zM9.4 133.6l.1 .2-.1-.2h.4l.3 .3-.4 .2-.6-.1zM9.7 134.1l.7-.3 .4 .1-.3 .5-.1-.2 .1 .2h-.4zM7.1 133.2h.4v6.7h-.2v-.2h3.6v.2h-.3v-6.7h.5v6.7l-.2 .2h-3.6l-.2-.2zM25.4 132l3.6 2.4-.3 .4-3.5-2.5zM25.2 138.7l1.7-1.1h.3l1.8 1.1-.3 .3-1.8-1.1 .2-.2 .1 .2-1.8 1.1zM25.6 133h.8v.5h-.8zM25.6 133.7h.8v.5h-.8z"/>
<path d="M25.8 133.5h.4v.9h-.4zM26.8 131.2h.5v1h-.5zM27.4 132.6l.1 .2-.1-.2h.4l.3 .3-.4 .1-.6-.1zM27.7 133l.7-.2 .4 .1-.3 .4-.1-.2 .1 .2h-.5zM25.1 132.2h.4v6.7h-.2v-.2h3.6v.2h-.3v-6.7h.5v6.7l-.2 .2h-3.6l-.2-.2zM45.5 132l3.6 2.4-.3 .4-3.5-2.5zM45.3 138.7l1.8-1.1h.2l1.8 1.1-.3 .3-1.7-1.1 .1-.2 .1 .2-1.8 1.1zM45.7 133h.9v.5h-.9zM45.7 133.7h.9v.5h-.9zM45.9 133.5h.4v.9h-.4zM47 131.2h.4v1h-.4zM47.5 132.6l.1 .2-.1-.2h.4l.3 .3-.4 .1-.6-.1z"/>
<path d="M47.8 133l.7-.2 .4 .1-.3 .4-.1-.2 .1 .2h-.4zM45.2 132.2h.4v6.7h-.2v-.2h3.6v.2h-.3v-6.7h.5v6.7l-.2 .2h-3.6l-.2-.2zM69.8 132l3.6 2.4-.2 .4-3.6-2.5zM69.6 138.7l1.8-1.1h.2l1.8 1.1-.2 .3-1.8-1.1 .1-.2 .1 .2-1.8 1.1zM70 133h.9v.5h-.9zM70 133.7h.9v.5h-.9zM70.2 133.5h.4v.9h-.4zM71.3 131.2h.4v1h-.4zM71.8 132.6l.1 .2-.1-.2h.5l.3 .3-.4 .1-.7-.1zM72.2 133l.6-.2 .4 .1-.3 .4-.1-.2 .1 .2h-.4zM69.5 132.2h.4v6.7h-.2v-.2h3.6v.2h-.2v-6.7h.4v6.7l-.2 .2h-3.6l-.2-.2zM92.1 132l3.5 2.4-.2 .4-3.6-2.5z"/>
<path d="M91.8 138.7l1.8-1.1h.2l1.8 1.1-.2 .3-1.8-1.1 .1-.2 .1 .2-1.7 1.1zM92.2 133h.9v.5h-.9zM92.2 133.7h.9v.5h-.9zM92.4 133.5h.5v.9h-.5zM93.5 131.2h.4v1h-.4zM94 132.6l.1 .2-.1-.2h.5l.3 .3-.4 .1-.6-.1zM94.4 133l.6-.2 .5 .1-.4 .4v-.2l.1 .2h-.5zM91.7 132.2h.5v6.7h-.3v-.2h3.6v.2h-.2v-6.7h.4v6.7l-.2 .2h-3.6l-.2-.2zM115.4 132l3.5 2.4-.2 .4-3.6-2.5zM115.1 138.7l1.8-1.1h.2l1.8 1.1-.2 .3-1.8-1.1 .1-.2 .1 .2-1.8 1.1zM115.5 133h.9v.5h-.9zM115.5 133.7h.9v.5h-.9z"/>
<path d="M115.7 133.5h.5v.9h-.5zM116.8 131.2h.4v1h-.4zM117.3 132.6l.1 .2-.1-.2h.5l.3 .3-.4 .1-.7-.1zM117.7 133l.6-.2 .4 .1-.3 .4-.1-.2 .1 .2h-.4zM115 132.2h.4v6.7h-.2v-.2h3.6v.2h-.2v-6.7h.4v6.7l-.2 .2h-3.6l-.2-.2zM7.2 139.8l1.8-1.2h.2l1.8 1.2-.3 .3-1.7-1.1 .1-.2 .1 .2-1.8 1.1z"/>
<circle cx="176.3" cy="61.4" r=".21"/>
</g>
<g fill="none" stroke="#000" stroke-width=".42">
<path d="M144.5 16.9v43.4h-10.6M168.9 16.9v13.8M265.2 12.6v16M20.7 36v24.3M67.3 38.1v13.8M90.6 32.8v13.8M117 27.5v13.8M140.3 30.7h34.9M192.2 33.8v15.9M215.4 28.5v15.9M238.7 36h8.5M243 20v16"/>
<path d="M243 36v25.4h10.5M243 36v25.4h-11.7M261 28.6h8.4M265.5 28.6v32.8h-7.7M16.5 48.7h8.4M63 51.9h8.5M67.3 51.9v8.4h11.6M67.3 51.9v8.4h-10.6M86.3 46.6h9.6M88.4 46.6v13.7h-5.3M93.7 46.6v13.7h8.5M112.8 41.3h8.5"/>
<path d="M117 41.3v19h-10.6M117 41.3v19h12.7M187.9 49.7h8.5M192.2 49.7v11.7h-8.5M192.2 49.7v11.7h10.5M211.2 44.4h8.5M215.4 44.4v17h-8.4M215.4 44.4v17h11.7M20.7 70.9v11.6M42.9 76.2v16.9M52.5 60.3h-9.6v5.3M165.7 76.2v6.3"/>
<path d="M172.5 61.4v4.2h-6.8M179.5 61.4h-19.1M18.1 98.6h3.1M18.1 99.3h3.1M19.7 82.5v4.3M19.7 93.1v3.2M0 117.5h126.5M9.5 117.5v14.8h-.4M26.8 117.5v13.7h.3M42.9 103.7v13.8M47.2 117.5v13.7M71.5 117.5v13.7"/>
<path d="M93.7 117.5v13.7M117 117.5v13.7M7.3 133.2h3.6M7.3 135.7h3.6M25.3 132.2h3.6M25.3 134.6h3.6M45.4 132.2h3.6M45.4 134.6h3.6M69.7 132.2h3.6M69.7 134.6h3.6M91.9 132.2h3.6M91.9 134.6h3.6"/>
<path d="M115.2 132.2h3.6M115.2 134.6h3.6"/>
</g>
<path d="M19.6 96.3v2.3M19.6 99.3v2.6" fill="none" stroke="#000" stroke-width=".43"/>
<g fill="#000">
<path d="M142.3 15l2-1.1 .1 .1-.2 .3z" fill-rule="evenodd"/>
<path d="M144.5 11.3l.1 2.2h-.2l-.2-.2 .2-1.9z" fill-rule="evenodd"/>
<path d="M144.8 13.8h.3l1.5 1.1 .1 .1-1.9-1z" fill-rule="evenodd"/>
<path d="M65.1 36.2l1.9-1.2 .1 .2-.1 .2z" fill-rule="evenodd"/>
<path d="M67.3 32.4v2.3h-.2l-.1-.3 .1-1.8z" fill-rule="evenodd"/>
<path d="M67.6 35l.2-.1 1.6 1.1v.2l-1.9-1.1z" fill-rule="evenodd"/>
<path d="M88.4 30.9l1.9-1.2 .1 .2-.1 .2z" fill-rule="evenodd"/>
<path d="M90.5 27.1l.1 2.3h-.2l-.1-.3 .1-1.8z" fill-rule="evenodd"/>
<path d="M90.9 29.7l.2-.1 1.5 1.1 .1 .2-1.9-1.1z" fill-rule="evenodd"/>
<path d="M114.8 25.6l1.9-1.2 .1 .2-.1 .2z" fill-rule="evenodd"/>
<path d="M117 21.8l.1 2.3h-.2l-.2-.2 .2-1.9z" fill-rule="evenodd"/>
<path d="M117.3 24.4h.3l1.5 1 .1 .2-2-1z" fill-rule="evenodd"/>
<circle cx="144.5" cy="31" r="1.06"/>
<circle cx="168.8" cy="31" r="1.06"/>
<circle cx="242.9" cy="36.2" r="1.06"/>
<circle cx="265.1" cy="28.8" r="1.06"/>
<circle cx="265.4" cy="28.8" r="1.06"/>
<circle cx="20.6" cy="48.9" r="1.06"/>
<circle cx="67.2" cy="52.1" r="1.06"/>
<circle cx="88.4" cy="46.8" r="1.06"/>
<circle cx="90.5" cy="46.8" r="1.06"/>
<circle cx="93.7" cy="46.8" r="1.06"/>
<circle cx="116.9" cy="41.5" r="1.06"/>
<circle cx="192.1" cy="50" r="1.06"/>
<circle cx="215.4" cy="44.7" r="1.06"/>
<circle cx="172.5" cy="61.6" r="1.06"/>
<circle cx="176.2" cy="61.6" r="1.06"/>
<circle cx="19.6" cy="82.8" r="1.06"/>
<circle cx="20.6" cy="82.8" r="1.06"/>
<circle cx="42.9" cy="82.8" r="1.06"/>
<circle cx="165.6" cy="82.8" r="1.06"/>
<circle cx="9.5" cy="117.7" r="1.06"/>
<circle cx="26.7" cy="117.7" r="1.06"/>
<circle cx="42.9" cy="117.7" r="1.06"/>
<circle cx="47.1" cy="117.7" r="1.06"/>
<circle cx="71.4" cy="117.7" r="1.06"/>
<circle cx="93.7" cy="117.7" r="1.06"/>
<circle cx="116.9" cy="117.7" r="1.06"/>
</g>
<path d="M7.9 82.5h204.4" fill="none" stroke="#000" stroke-width=".41"/>
<g font-size="2.6" fill="#00f">
<text x="141.4" y="4.8">WTG4</text>
<text x="262" y="2.6">WTG8</text>
<text x="141.4" y="9">600 kW</text>
<text x="165.7" y="7.9">Gen1</text>
<text x="165.7" y="11.1">600 kW</text>
<text x="239.8" y="10.1">WTG7</text>
<text x="262" y="6.9">225 kW</text>
<text x="113.8" y="15.3">WTG3</text>
<text x="239.8" y="14.3">225 kW</text>
<text x="15.4" y="23.8">Grid 1</text>
<text x="87.4" y="20.6">WTG2</text>
<text x="113.8" y="19.6">600 kW</text>
<text x="189" y="23.8">WTG5</text>
<text x="212.3" y="18.5">WTG6</text>
<text x="212.3" y="22.8">225 kW</text>
<text x="251.4" y="23.8">Bus8</text>
<text x="14.4" y="27">597.558 MVAsc</text>
<text x="64.1" y="25.9">WTG1</text>
<text x="87.4" y="24.9">225 kW</text>
<text x="126.5" y="24.9">Bus6</text>
<text x="126.5" y="29.1">0.6 kV</text>
<text x="189" y="28">225 kW</text>
<text x="251.4" y="27">0.6 kV</text>
<text x="64.1" y="30.2">225 kW</text>
<text x="104.3" y="33.3">Bus5</text>
<text x="225" y="30.2">Bus9</text>
<text x="225" y="34.4">0.6 kV</text>
<text x="75.7" y="41.8">0.6 kV</text>
<text x="76.8" y="37.6">Bus4</text>
<text x="104.3" y="36.5">0.6 kV</text>
<text x="197.5" y="38.6">Bus10</text>
<text x="1.7" y="42.9">Bus1</text>
<text x="3.8" y="47.1">34.5 kV</text>
<text x="49.3" y="46">Bus3</text>
<text x="175.2" y="46">Bus11</text>
<text x="197.5" y="42.9">0.6 kV</text>
<text x="49.3" y="49.2">0.6 kV</text>
<text x="175.2" y="49.2">0.6 kV</text>
<text x="50.3" y="56.6">Cable4</text>
<text x="76.8" y="56.6">Cable3</text>
<text x="100.1" y="56.6">Cable2</text>
<text x="127.6" y="56.6">Cable1</text>
<text x="150.4" y="56.1">Bus12</text>
<text x="200.6" y="57.7">Cable7</text>
<text x="225" y="57.7">Cable6</text>
<text x="250.4" y="58.7">Cable5</text>
<text x="26" y="63">T1</text>
<text x="36.3" y="62.4">Bus7</text>
<text x="150.9" y="60.3">0.6 kV</text>
<text x="178.3" y="65.4">Cable8</text>
<text x="26" y="67.2">20 MVA</text>
<text x="54.6" y="68.3">T2</text>
<text x="173.9" y="71.7">T3</text>
<text x=".4" y="77.8">Bus2</text>
<text x="54.6" y="72.5">2.5 MVA</text>
<text x="170.9" y="75.7">2.5 MVA</text>
<text x=".4" y="81">4.16 kV</text>
<text x="8" y="89.4">SW1</text>
<text x="49.3" y="99">T5</text>
<text x="15.4" y="106.4">CAP1</text>
<text x="48.2" y="103.2">1 MVA</text>
<text x="3.8" y="111.4">Bus14</text>
<text x="14.4" y="109.5">1x1000 kvar</text>
<text x="3.2" y="115.1">0.22 kV</text>
<text x="23.9" y="143.4">PVA2</text>
<text x="44" y="143.4">PVA3</text>
<text x="68.3" y="143.4">PVA4</text>
<text x="90.6" y="143.4">PVA5</text>
<text x="113.8" y="143.4">PVA6</text>
<text x="5.9" y="144.5">PVA1</text>
</g>
</svg>
